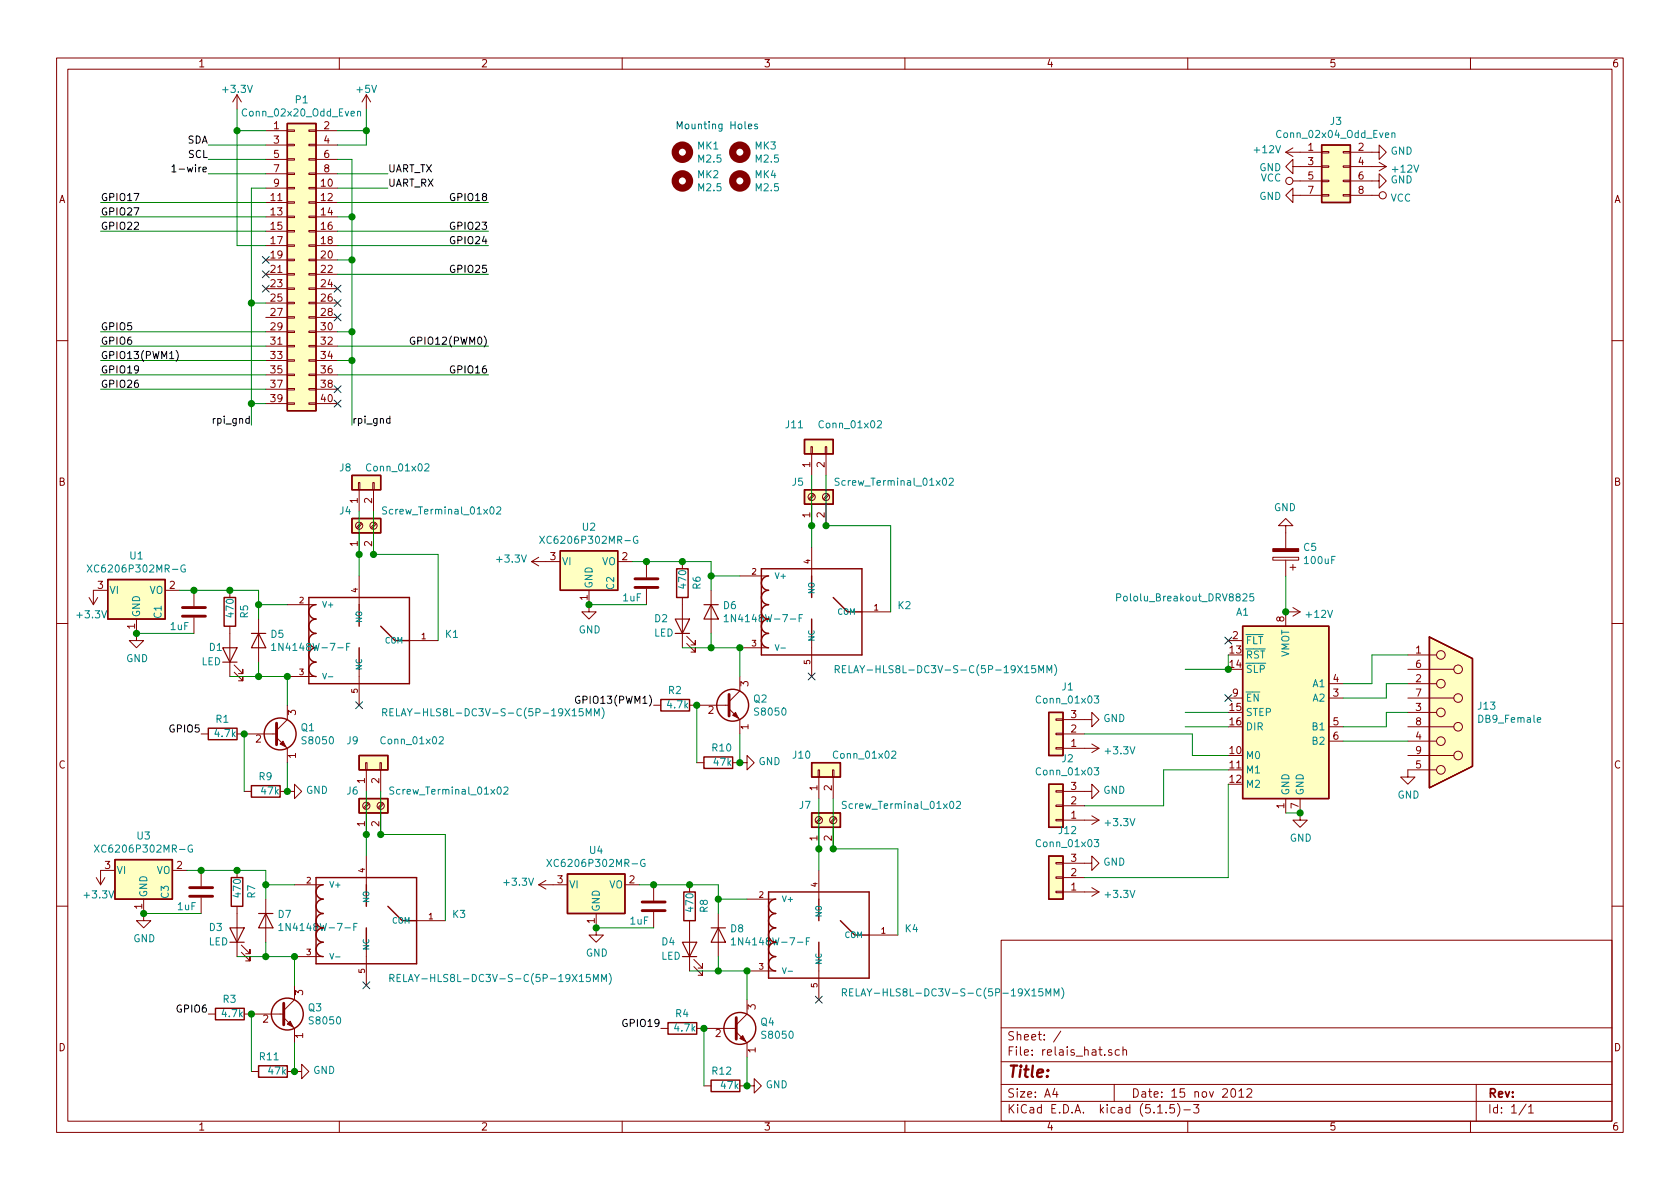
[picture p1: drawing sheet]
<svg xmlns="http://www.w3.org/2000/svg" width="297mm" height="210mm" viewBox="0 0 297 210" stroke-linecap="round" stroke-linejoin="round" font-family="sans-serif">
<g fill="none" stroke="#840000" stroke-width=".18">
<path d="M10 10.3h277v189.9h-277zM12 12.2h273v186.1h-273zM41.9 16.8v2.5M41.9 16.8l-.8 1.2M41.9 16.8l.8 1.2M60 10.3v1.9M64.8 16.8v2.5M64.8 16.8l-.8 1.2M64.8 16.8l.7 1.2M110 10.3v1.9M160 10.3v1.9M210 10.3v1.9"/>
<path d="M260 10.3v1.9M47 23.1h3.8M47 33.3h3.8M47 35.8h3.8M47 38.3h3.8M47 25.6h3.8M47 28.2h3.8M47 30.7h3.8M50.8 38.2h1.3v.3h-1.3zM50.8 35.7h1.3v.2h-1.3zM50.8 33.1h1.3v.3h-1.3zM50.8 30.6h1.3v.3h-1.3z"/>
<path d="M50.8 28.1h1.3v.2h-1.3zM50.8 25.5h1.3v.3h-1.3zM50.8 23h1.3v.2h-1.3zM54.6 38.2h1.3v.3h-1.3zM54.6 35.7h1.3v.2h-1.3zM54.6 33.1h1.3v.3h-1.3zM54.6 30.6h1.3v.3h-1.3zM54.6 28.1h1.3v.2h-1.3zM54.6 25.5h1.3v.3h-1.3zM54.6 23h1.3v.2h-1.3zM55.9 23.1h3.8M55.9 33.3h3.8"/>
<path d="M55.9 35.8h3.8M55.9 38.3h3.8M55.9 25.6h3.8M55.9 28.2h3.8M55.9 30.7h3.8M227.3 26.9h6.4M227.3 26.9l1.3 .8M228.6 34.5v-1.2l-1.3 1.2 1.3 1.3v-1.3h5.1M228.6 29.5v-1.3l-1.3 1.3 1.3 1.2v-1.2h5.1M228.6 32h5.1M228.6 26.2l-1.3 .7M233.7 34.4h1.2v.3h-1.2z"/>
<path d="M233.7 31.9h1.2v.2h-1.2zM233.7 26.8h1.2v.2h-1.2zM233.7 29.3h1.2v.3h-1.2zM237.5 34.4h1.3v.3h-1.3zM237.5 31.9h1.3v.2h-1.3zM237.5 26.8h1.3v.2h-1.3zM237.5 29.3h1.3v.3h-1.3zM238.8 32h5v-1.3l1.3 1.3-1.3 1.3v-1.3M238.8 26.9h5v-1.3l1.3 1.3-1.3 1.3v-1.3M238.8 34.5h5M238.8 29.5h6.3M243.8 28.7l1.3 .8"/>
<path d="M245.1 29.5l-1.3 .7M47 40.9h3.8M47 43.4h3.8M47 46h3.8M47 48.5h3.8M47 51h3.8M47 53.6h3.8M47 56.1h3.8M47 58.7h3.8M50.8 50.9h1.3v.3h-1.3zM50.8 53.5h1.3v.2h-1.3zM50.8 56h1.3v.3h-1.3z"/>
<path d="M50.8 58.5h1.3v.3h-1.3zM50.8 48.4h1.3v.2h-1.3zM50.8 43.3h1.3v.3h-1.3zM50.8 40.8h1.3v.2h-1.3zM50.8 45.8h1.3v.3h-1.3zM54.6 50.9h1.3v.3h-1.3zM54.6 53.5h1.3v.2h-1.3zM54.6 56h1.3v.3h-1.3zM54.6 58.5h1.3v.3h-1.3zM54.6 48.4h1.3v.2h-1.3zM54.6 43.3h1.3v.3h-1.3zM54.6 40.8h1.3v.2h-1.3z"/>
<path d="M54.6 45.8h1.3v.3h-1.3zM55.9 40.9h3.8M55.9 43.4h3.8M55.9 46h3.8M55.9 48.5h3.8M55.9 51h3.8M55.9 53.6h3.8M55.9 56.1h3.8M55.9 58.7h3.8M10 60.2h2M47 61.2h3.8M47 63.7h3.8"/>
<path d="M47 66.3h3.8M47 68.8h3.8M47 71.4h3.8M50.8 61.1h1.3v.2h-1.3zM50.8 63.6h1.3v.3h-1.3zM50.8 66.2h1.3v.2h-1.3zM50.8 68.7h1.3v.3h-1.3zM50.8 71.2h1.3v.3h-1.3zM54.6 61.1h1.3v.2h-1.3zM54.6 63.6h1.3v.3h-1.3zM54.6 66.2h1.3v.2h-1.3zM54.6 68.7h1.3v.3h-1.3z"/>
<path d="M54.6 71.2h1.3v.3h-1.3zM55.9 61.2h3.8M55.9 63.7h3.8M55.9 66.3h3.8M55.9 68.8h3.8M55.9 71.4h3.8M143.4 79h.2v1.3h-.2zM145.9 79h.3v1.3h-.3zM285 60.2h2M63.4 85.3h.2v1.3h-.2zM63.5 86.6v3.8M63.5 94.2v3.8"/>
<path d="M63.8 92.5l-.8 .8M64 92.6l-.8 .9M65.9 85.3h.3v1.3h-.3zM66 86.6v3.8M66 94.2v3.8M66.4 92.5l-.9 .8M66.5 92.6l-.8 .9M94 99.3h5.1M94 99.3l1.2 .8M95.2 98.5l-1.2 .8M109.2 99.3h2.6M114.3 99.3v2.8"/>
<path d="M120.6 99.3v1.3M143.5 80.3v3.8M143.5 89.1v3.9M143.5 96.8v5M143.8 87.4l-.8 .8M144 87.5l-.8 .9M146 80.3v3.8M146 89.1v3.9M146.4 87.4l-.9 .8M146.6 87.5l-.9 .9M225 98.5h4.6v.6h-4.6zM227.3 93h1.3l-1.3-1.3-1.2 1.3h1.2v4"/>
<path d="M227.3 99.1v2.7M228.6 99.8v1M10 110.3h2M15.7 105.7l.8 1.2M17.3 105.7l-.8 1.2M19 104.4h-2.5v2.5M24.1 109.5v3.8h1.3l-1.3 1.2-1.2-1.2h1.2M29.2 104.4h2.5M34.3 104.4v2.8M34.3 109.2v2.8M40.6 104.4v1.3M40.6 110.7v8.9"/>
<path d="M41.4 118.9l1.5 1.5v-.8v.8h-.7M41.4 117.6l1.5 1.5v-.7v.7h-.7M45.7 109.5v7.6M50.8 106.9h5.1M50.8 119.6h5.1M63.5 101.8v5.1M63.5 118.4v6.3M72.4 113.3h5.1M104.1 104.4v3.8h1.3l-1.3 1.3-1.2-1.3h1.2M114.3 104.1v2.8M120.6 105.7v8.8M121.4 113.8l1.5 1.5v-.8v.8h-.7"/>
<path d="M121.4 112.5l1.5 1.5v-.7v.7h-.7M125.7 104.4v7.6M130.8 119.6v2.6l-1.9 1.9M130.8 101.8h5.1M130.8 114.5h5.1M143.5 113.3v6.3M152.4 108.2h5.1M217.2 113.3h2.5M228.1 100.3h1M228.6 107.4l1.3 .8M229.9 108.2h-2.6v2.5M229.9 108.2l-1.3 .8"/>
<path d="M248.9 118.4h8.1M248.9 115.8h5.1M285 110.3h2M35.6 129.8h1.2M41.9 129.8h7M43.2 139.9h1.2M48.9 130.4l1.9 1.9v2.6M49.5 139.9h2.6v-1.2l1.2 1.2-1.2 1.3v-1.3M50.8 124.7v2.5l-1.9 2M64.6 134.9h.3v1.2h-.3zM64.8 136.1v3.8M67.2 134.9h.2v1.2h-.2z"/>
<path d="M67.3 136.1v3.8M115.6 124.7h1.2M121.9 124.7h7M123.2 134.9h1.3M128.9 125.3l1.9 1.9v2.6M129.5 134.9h2.6v-1.3l1.2 1.3-1.2 1.2v-1.2M144.7 136.1h.2v1.3h-.2zM144.8 137.4v3.8M147.2 136.1h.2v1.3h-.2zM147.3 137.4v3.8M186.7 139.8h1.3v.3h-1.3zM186.7 127.1h1.3v.3h-1.3z"/>
<path d="M186.7 132.2h1.3v.3h-1.3zM186.7 129.7h1.3v.2h-1.3zM188 127.2h5v-1.2l1.3 1.2-1.3 1.3v-1.3M188 139.9h5v-1.2l1.3 1.2-1.3 1.3v-1.3M188 129.8h3.8M188 132.3h6.3M193 131.6l1.3 .7M194.3 132.3l-1.3 .8M217.2 123.4h2.5M234.9 123.4h2.6M234.9 120.9h2.6M234.9 128.5h2.6"/>
<path d="M234.9 131.1h2.6M248.9 123.4h8.1M248.9 120.9h5.1M248.9 128.5h8.1M248.9 131.1h5.1M248.9 133.6h8.1M248.9 126h5.1M254 136.1h-5.1v1.3h1.3l-1.3 1.3-1.3-1.3h1.3M17 155.2l.8 1.3M18.5 155.2l-.7 1.3M20.3 153.9h-2.5v2.6M25.4 159v3.8h1.3l-1.3 1.3-1.3-1.3h1.3"/>
<path d="M30.5 153.9h2.5M35.6 153.9v2.8M35.6 158.7v2.8M41.9 153.9v1.3M47 159v7.6M52.1 156.5h5M64.8 143.8v3.8M64.8 151.4v5.1M65.1 142l-.8 .8M65.3 142.2l-.9 .8M67.3 143.8v3.8M67.6 142l-.8 .8"/>
<path d="M67.8 142.2l-.8 .8M95.2 156.5h5.1M95.2 156.5l1.3 .7M96.5 155.7l-1.3 .8M110.5 156.5h2.5M115.6 156.5v2.8M121.9 156.5v1.2M132.1 159h5.1M144.8 146.3v3.8M144.8 153.9v5.1M145.1 144.5l-.8 .9M145.3 144.7l-.9 .9"/>
<path d="M147.3 146.3v3.8M147.7 144.5l-.9 .9M147.8 144.7l-.8 .9M186.7 144.9h1.3v.3h-1.3zM186.7 142.4h1.3v.2h-1.3zM186.7 152.5h1.3v.3h-1.3zM186.7 157.6h1.3v.3h-1.3zM186.7 155.1h1.3v.2h-1.3zM188 152.6h5v-1.2l1.3 1.2-1.3 1.3v-1.3M188 145h6.3M188 142.5h3.8M188 157.7h6.3"/>
<path d="M188 155.2h3.8M193 157l1.3 .7M193 144.3l1.3 .7M194.3 157.7l-1.3 .8M194.3 145l-1.3 .8M227.3 141.2v2.6M229.9 141.2v3.8h1.2l-1.2 1.3-1.3-1.3h1.3M10 160.2h2M36.8 179.3h1.3M41.9 160.3v8.9M42.7 168.4l1.5 1.5v-.7v.7h-.8M42.7 167.1l1.5 1.6v-.8v.8h-.8"/>
<path d="M43.2 179.3h7M50.2 180l1.9 1.9v2.5M52.1 174.2v2.6l-1.9 1.9M52.1 169.2h5M64.8 167.9v6.3M73.7 162.8h5M105.4 161.5v3.8h1.3l-1.3 1.3-1.3-1.3h1.3M115.6 161.3v2.8M121.9 162.8v8.9M122.7 170.9l1.5 1.6v-.8v.8h-.8M122.7 169.7l1.5 1.5v-.8v.8h-.8M127 161.5v7.7"/>
<path d="M132.1 176.8v2.5l-1.9 1.9M132.1 171.7h5.1M144.8 170.4v6.4M153.7 165.3h5M177 166.3h108v32h-108zM285 160.2h2M44.4 189.5h1.3M50.8 189.5h2.5v-1.3l1.3 1.3-1.3 1.2v-1.2M60 198.3v1.9M110 198.3v1.9M116.8 181.9h1.3M123.2 181.9h7"/>
<path d="M124.5 192h1.2M130.2 182.5l1.9 1.9v2.5M130.8 192h2.5v-1.3l1.3 1.3-1.3 1.3v-1.3M160 198.3v1.9M177 194.8h108M177 191.8h108M177 187.8h108M177 181.8h108M186.5 192.5l-.4 1h1M186.8 193v1M187.6 182.3l-1.3 2M196.5 185.7l-.3-.1-.2 .2 .1 .2 .4 .2v.3h-.5"/>
<path d="M197 191.8v3M197.9 185.7l-.4-.1-.3 .3 .1 .6 .2 .1 .4-.1M198.6 185.7l.2-.1 .3 .1 .1 .9M198.6 185.1v1.5M204.7 196.8h.8M206.2 196.7v.1M207.6 195.3h-.7l-.1 .7 .2-.1 .5 .1 .2 .2-.1 .5-.2 .1-.6-.1M208.2 195.1a1.71 1.71 0 0 1 0 2.3M209.3 196.3h1.2M210 198.3v1.9M211 195.3h1l-.5 .6 .4 .1v.7l-.2 .1-.7-.1M217.8 192.7l.3-.2a.94 .94 0 0 1 0 1.5l-.4-.3-.1-.6z"/>
<path d="M219 193l.5-.5v1.5M219 194h.9M220.5 192.7l.2-.2h.4l.2 .5-.9 1h.9M260 198.3v1.9M261 191.8v6.5M269.8 195.2l-1.2 2M270.3 195.8l.4-.5v1.5M270.3 196.8h.8"/>
<circle cx="228" cy="32" r=".63"/>
<circle cx="244.5" cy="34.5" r=".63"/>
<circle cx="63.5" cy="93" r=".63"/>
<circle cx="66" cy="93" r=".63"/>
<circle cx="143.5" cy="87.9" r=".63"/>
<circle cx="146" cy="87.9" r=".63"/>
<circle cx="254.8" cy="115.8" r=".76"/>
<circle cx="257.8" cy="118.4" r=".76"/>
<circle cx="254.8" cy="131.1" r=".76"/>
<circle cx="254.8" cy="136.1" r=".76"/>
<circle cx="254.8" cy="126" r=".76"/>
<circle cx="254.8" cy="120.9" r=".76"/>
<circle cx="257.8" cy="128.5" r=".76"/>
<circle cx="257.8" cy="123.4" r=".76"/>
<circle cx="257.8" cy="133.6" r=".76"/>
<circle cx="64.8" cy="142.5" r=".63"/>
<circle cx="67.3" cy="142.5" r=".63"/>
<circle cx="144.8" cy="145" r=".63"/>
<circle cx="147.3" cy="145" r=".63"/>
</g>
<g fill="none" stroke="#840000" stroke-width=".25">
<path d="M50.8 21.8h5.1v50.8h-5.1zM233.7 25.6h5.1v10.2h-5.1zM142.2 77.7h5.1v2.6h-5.1zM62.2 84.1h5.1v2.5h-5.1zM62.2 91.7h5.1v2.5h-5.1zM99.1 97.4h10.1v7h-10.1zM142.2 86.6h5.1v2.5h-5.1zM19 102.5h10.2v7h-10.2zM39.6 105.7h2.1v5h-2.1zM54.6 105.7h17.8v15.2h-17.8zM55.9 106.9a1.27 1.27 0 0 0-1.3 1.3 1.27 1.27 0 0 0 1.3 1.3 1.27 1.27 0 0 0-1.3 1.2 1.27 1.27 0 0 0 1.3 1.3 1.27 1.27 0 0 0-1.3 1.3 1.27 1.27 0 0 0 1.3 1.2 1.27 1.27 0 0 0-1.3 1.3 1.27 1.27 0 0 0 1.3 1.3 1.27 1.27 0 0 0-1.3 1.3 1.27 1.27 0 0 0 1.3 1.2M63.5 106.9v3.8"/>
<path d="M63.5 114.5v3.9M67.3 110.7l2.5 2.6h2.6M119.6 100.6h2.1v5.1h-2.1zM134.6 100.6h17.8v15.2h-17.8zM135.9 101.8a1.27 1.27 0 0 0-1.3 1.3 1.27 1.27 0 0 0 1.3 1.3 1.27 1.27 0 0 0-1.3 1.3 1.27 1.27 0 0 0 1.3 1.2 1.27 1.27 0 0 0-1.3 1.3 1.27 1.27 0 0 0 1.3 1.3 1.27 1.27 0 0 0-1.3 1.2 1.27 1.27 0 0 0 1.3 1.3 1.27 1.27 0 0 0-1.3 1.3 1.27 1.27 0 0 0 1.3 1.2M143.5 101.8v3.9M143.5 109.5v3.8M147.3 105.7l2.6 2.5h2.5M219.7 110.7h15.2v30.5h-15.2zM252.7 112.6l7.6 3.9v19l-7.6 3.8zM36.8 128.8h5.1v2h-5.1zM44.4 138.9h5.1v2.1h-5.1z"/>
<path d="M63.5 133.6h5.1v2.5h-5.1zM116.8 123.7h5.1v2h-5.1zM124.5 133.9h5v2h-5zM143.5 134.9h5.1v2.5h-5.1zM185.4 138.7h2.6v7.6h-2.6zM185.4 126h2.6v7.6h-2.6zM20.3 152h10.2v7h-10.2zM40.9 155.2h2v5.1h-2zM55.9 155.2h17.8v15.2h-17.8zM57.1 156.5a1.27 1.27 0 0 0-1.2 1.2 1.27 1.27 0 0 0 1.2 1.3 1.27 1.27 0 0 0-1.2 1.3 1.27 1.27 0 0 0 1.2 1.2 1.27 1.27 0 0 0-1.2 1.3 1.27 1.27 0 0 0 1.2 1.3 1.27 1.27 0 0 0-1.2 1.2 1.27 1.27 0 0 0 1.2 1.3 1.27 1.27 0 0 0-1.2 1.3 1.27 1.27 0 0 0 1.2 1.3M63.5 141.2h5.1v2.6h-5.1zM64.8 156.5v3.8"/>
<path d="M100.3 154.6h10.2v6.9h-10.2zM120.9 157.7h2v5.1h-2zM135.9 157.7h17.8v15.3h-17.8zM137.2 159a1.27 1.27 0 0 0-1.3 1.3 1.27 1.27 0 0 0 1.3 1.2 1.27 1.27 0 0 0-1.3 1.3 1.27 1.27 0 0 0 1.3 1.3 1.27 1.27 0 0 0-1.3 1.2 1.27 1.27 0 0 0 1.3 1.3 1.27 1.27 0 0 0-1.3 1.3 1.27 1.27 0 0 0 1.3 1.3 1.27 1.27 0 0 0-1.3 1.2 1.27 1.27 0 0 0 1.3 1.3M143.5 143.8h5.1v2.5h-5.1zM144.8 159v3.8M185.4 151.4h2.6v7.6h-2.6zM38.1 178.3h5.1v2h-5.1zM64.8 164.1v3.8M68.6 160.3l2.5 2.5h2.6M144.8 166.6v3.8M148.6 162.8l2.5 2.5h2.6"/>
<path d="M45.7 188.5h5.1v2h-5.1zM118.1 180.8h5.1v2.1h-5.1zM125.7 191h5.1v2h-5.1z"/>
<circle cx="49.5" cy="129.8" r="2.82"/>
<circle cx="129.5" cy="124.7" r="2.82"/>
<circle cx="50.8" cy="179.3" r="2.82"/>
<circle cx="130.8" cy="181.9" r="2.82"/>
</g>
<g fill="none" stroke="#840000" stroke-width=".2">
<path d="M39.4 114.5h2.5l-1.3 2.6zM39.4 117.1h2.5M44.4 112h2.6M45.7 112l1.3 2.5h-2.6zM119.4 109.5h2.5l-1.3 2.5zM119.4 112h2.5M124.5 106.9h2.5M125.7 106.9l1.3 2.6h-2.5zM40.6 164.1h2.6l-1.3 2.5zM40.6 166.6h2.6M45.7 161.5h2.6M47 161.5l1.3 2.6h-2.6z"/>
<path d="M120.6 166.6h2.6l-1.3 2.6zM120.6 169.2h2.6M125.7 164.1h2.6M127 164.1l1.3 2.5h-2.6z"/>
</g>
<path d="M32.3 109h4M32.3 107.4h4M112.3 103.9h4M112.3 102.4h4M48.9 127.9v3.8M128.9 122.8v3.8M33.5 158.5h4.1M33.5 157h4.1M113.5 159.5h4.1M50.2 177.4v3.8M113.5 161h4.1M130.2 180v3.8" fill="none" stroke="#840000" stroke-width=".51"/>
<g fill="#840000" stroke="#840000" stroke-width=".18">
<path d="M129.5 126.5l.5-.5 .6 1z"/>
<path d="M130.8 183.6l.5-.5 .5 1z"/>
<path d="M49.5 131.6l.5-.5 .5 1z"/>
<path d="M51.3 180.6l.5 1-1-.5z"/>
<path d="M225 97h4.6v.5h-4.6z"/>
</g>
<g fill="#ffffc2" stroke="#ffffc2" stroke-width=".18">
<path d="M142.2 86.6h5.1v2.5h-5.1z"/>
<path d="M99.1 97.4h10.1v7h-10.1z"/>
<path d="M219.7 110.7h15.2v30.5h-15.2z"/>
<path d="M143.5 143.8h5.1v2.5h-5.1z"/>
<path d="M142.2 77.7h5.1v2.6h-5.1z"/>
<path d="M143.5 134.9h5.1v2.5h-5.1z"/>
<path d="M62.2 84.1h5.1v2.5h-5.1z"/>
<path d="M63.5 133.6h5.1v2.5h-5.1z"/>
<path d="M233.7 25.6h5.1v10.2h-5.1z"/>
<path d="M20.3 152h10.2v7h-10.2z"/>
<path d="M19 102.5h10.2v7h-10.2z"/>
<path d="M62.2 91.7h5.1v2.5h-5.1z"/>
<path d="M63.5 141.2h5.1v2.6h-5.1z"/>
<path d="M100.3 154.6h10.2v6.9h-10.2z"/>
<path d="M185.4 138.7h2.6v7.6h-2.6z"/>
<path d="M185.4 151.4h2.6v7.6h-2.6z"/>
<path d="M50.8 21.8h5.1v50.8h-5.1z"/>
<path d="M185.4 126h2.6v7.6h-2.6z"/>
<path d="M252.7 112.6l7.6 3.9v19l-7.6 3.8z"/>
</g>
<g fill="none" stroke="#008484" stroke-width=".18">
<path d="M63.2 19.8l.2-.1h.3l.1 .8M63.2 19.7v.8M246.1 23.6l.2-.1h.3v.8M246.1 23.5v.8M155.1 74.5l.5-.1 .3 .3-.1 .2-.7 .8h.8M15.4 99.9l.9 1.3M16.3 99.9l-.9 1.3M32.7 100a.59 .59 0 0 0-.7 .5 .59 .59 0 0 0 .7 .6l.1-.5h-.3M68.4 89.7l-.5-.1-.2 .2v.4l.6 .2 .1 .3-.3 .2h-.5M75.1 82.1l.5-.1 .2 .4v.2l-.7 .7h.7M87.8 89.8l.5-.2 .2 .4v.2l-.7 .7h.7M95.4 94.8l.9 1.3"/>
<path d="M96.3 94.8l-.9 1.3M112.7 94.9a.59 .59 0 0 0-.7 .6 .59 .59 0 0 0 .7 .5l.1-.5h-.3M148.4 84.6h-.5l-.2 .1 .1 .4 .5 .2 .1 .3-.3 .2h-.4M167.8 84.7l.5-.1 .3 .3-.1 .2-.7 .7h.8M48 114.1l.4-.3v1.2M48 115h.8M57 119.1l.4 1 .3-1M58.1 119.7h.8M61.3 114.4h.4M61.9 113.8h-.6v1.2M128 109l.4-.3v1.3M128 110h.8"/>
<path d="M137.1 114l.3 1 .3-1M138.1 114.6h.8M141.3 109.3h.4M141.9 108.7h-.6v1.3M147.7 118.4l.6-.1 .1-.2-.1-.3-.1-.1h-.5v1.3M148 118.4l.4 .6M148.9 118.3h.5M149.6 117.7h-.7v1.3h.7M150.1 117.7v1.3h.6M183.7 119v-1.3l.4 .9 .4-.9v1.3M185.1 119v-1.3l.4 .9 .5-.9v1.3M186.4 117.5a1.4 1.4 0 0 1 0 2"/>
<path d="M197.4 105.7l.7-.1v-.5l-.7-.1v1.3M219.8 105.1l.4-.1 .3 .4-.1 .2-.7 .7h.8M221.6 105h-.6v.6l.2-.1 .4 .1v.5l-.1 .2-.5-.2M67.7 126l.6-.1 .1-.2-.1-.3-.2-.1h-.4v1.3M68 126l.4 .6M68.9 125.9h.5M69.5 125.3h-.6v1.3h.6M69.6 139.2h-.5l-.1 .1v.4l.6 .2v.3l-.2 .2h-.5M70.1 125.3v1.3h.6M77.7 130.4l.5-.1 .2 .3-.1 .2-.7 .7h.8M89.1 139.3l.5-.1 .2 .3v.2l-.8 .7h.8M103.7 126.6v-1.3l.4 .9 .4-.9v1.3"/>
<path d="M105.1 126.6v-1.3l.4 .9 .4-.9v1.3M106.4 125.1a1.4 1.4 0 0 1 0 2M157.7 132.9l.5-.1 .2 .4-.1 .2-.7 .7h.8M193.5 135.8h.8l-.4 .4 .3 .2v.6h-.5l-.2-.1M193.5 123.1h.8l-.4 .4 .3 .2v.6h-.5l-.2-.1M16.7 149.4l.8 1.3M17.5 149.4l-.8 1.3M34 149.5a.59 .59 0 0 0-.8 .6 .59 .59 0 0 0 .8 .5v-.4h-.2M96.7 152l.8 1.2M97.5 152l-.8 1.2M114 152a.59 .59 0 0 0-.7 .6 .59 .59 0 0 0 .7 .6v-.5h-.2M149.6 141.8l-.5-.1-.1 .1v.5l.6 .2v.2l-.2 .3-.5-.1"/>
<path d="M169.1 141.8l.5-.1 .2 .4v.2l-.8 .7h.8M193.5 148.5h.8l-.4 .4 .3 .2v.6h-.5l-.2-.1M49.3 163.6l.4-.3v1.3M49.3 164.6h.7M58.3 168.6l.4 1 .3-1M59.3 169.2h.8M62.6 163.9h.4M63.1 163.3h-.5v1.3M68.9 173l.6-.1 .2-.2-.1-.3-.2-.1h-.5v1.3M69.2 173l.5 .6M70.2 172.9h.4M70.8 172.3h-.6v1.3h.6"/>
<path d="M71.4 172.3v1.3h.6M104.9 173.6v-1.3l.5 .9 .4-.9v1.3M106.4 173.6v-1.3l.4 .9 .4-.9v1.3M107.7 172.1a1.4 1.4 0 0 1 0 2M129.3 166.2l.4-.4v1.3M129.3 167.1h.7M138.3 171.1l.4 1.1 .3-1.1M139.3 171.7h.8M142.6 166.4h.4M143.2 165.8h-.6v1.3M148.9 175.5h.7l.1-.2-.1-.3-.2-.2h-.5v1.3M149.3 175.5l.4 .6"/>
<path d="M150.2 175.5h.4M150.8 174.8h-.6v1.3h.6M151.4 174.8v1.3h.6M184.9 176.1v-1.3l.5 1 .4-1v1.3M186.4 176.1v-1.3l.4 1 .4-1v1.3M187.7 174.7a1.4 1.4 0 0 1 0 1.9"/>
</g>
<g fill="none" stroke="#840000" stroke-width="1.3">
<circle cx="120.6" cy="26.9" r="1.27"/>
<circle cx="120.6" cy="32" r="1.27"/>
<circle cx="130.8" cy="26.9" r="1.27"/>
<circle cx="130.8" cy="32" r="1.27"/>
</g>
<g fill="none" stroke="#008400" stroke-width=".18">
<path d="M41.9 19.3v24.1h5.1M64.8 19.3v6.3h-5.1M17.8 38.3h29.2M17.8 35.8h29.2M36.8 28.2h10.2M36.8 25.6h10.2M36.8 30.7h10.2M41.9 23.1h5.1M47 33.3h-2.6v41.9M59.7 28.2h2.5v47M59.7 38.3h2.5M59.7 35.8h26.7"/>
<path d="M59.7 33.3h8.9M59.7 30.7h8.9M59.7 23.1h5.1M17.8 58.7h29.2M17.8 40.9h29.2M44.4 53.6h2.6M59.7 58.7h2.5M59.7 40.9h26.7M59.7 43.4h26.7M59.7 48.5h26.7M59.7 46h2.5M17.8 66.3h29.2"/>
<path d="M17.8 63.7h29.2M17.8 61.2h29.2M17.8 68.8h29.2M44.4 71.4h2.6M59.7 66.3h26.7M59.7 63.7h2.5M59.7 61.2h26.7M63.5 90.4v11.4M66 90.4v7.6h11.5v15.3M111.8 99.3h13.9v5.1M143.5 84.1v12.7M146 84.1v8.9h11.5v15.2"/>
<path d="M24.1 112h10.2M31.7 104.4h14v5.1M40.6 119.6h10.2v5.1M45.7 117.1v2.5M45.7 106.9h5.1M104.1 106.9h10.2M120.6 114.5h10.2v5.1M125.7 112v2.5M125.7 101.8h5.1M217.2 115.8v2.6h-7.7M227.3 101.8v6.4M248.9 115.8h-6.3v5.1h-5.1"/>
<path d="M43.2 129.8v10.1M50.8 134.9v5M64.8 139.9v11.5M67.3 139.9v7.7h11.4v15.2M123.2 124.7v10.2M130.8 129.8v5.1M191.8 129.8h19v3.8h6.4M209.5 128.5h7.7M209.5 126h7.7M217.2 138.7v16.5h-25.4M217.2 136.1h-11.5v6.4h-13.9M237.5 131.1h11.4"/>
<path d="M248.9 126h-3.8v2.5h-7.6M248.9 120.9h-3.8v2.5h-7.6M33 153.9h14v5.1M47 156.5h5.1M113 156.5h14v5M127 159h5.1M144.8 141.2v12.7M147.3 141.2v8.9h11.4v15.2M227.3 143.8h2.6M25.4 161.5h10.2M41.9 169.2h10.2v5M44.4 179.3v10.2"/>
<path d="M47 166.6v2.6M105.4 164.1h10.2M121.9 171.7h10.2v5.1M127 169.2v2.5M52.1 184.4v5.1M124.5 181.9v10.1M132.1 186.9v5.1"/>
</g>
<path d="M30.4 29.5l.4-.4v1.3M30.4 30.4h.7M73.3 59.7a.59 .59 0 0 0-.8 .6 .59 .59 0 0 0 .8 .5v-.5h-.2M31.1 62a1.4 1.4 0 0 1 0 1.9M68.9 74.1l-.3-.1-.2 .2 .1 .6h.4M68.9 73.6v1.2M102.5 123.2a.59 .59 0 0 0-.8 .6 .59 .59 0 0 0 .8 .5v-.5h-.2" fill="none" stroke="#000" stroke-width=".18"/>
<path d="M132.3 22.3l.6-.1v-.2l-.4-.1-.2 .2 .1 .6h.5M133.9 22l-.3-.1-.2 .2 .1 .2 .4 .1v.3h-.5" fill="none" stroke="#0000c2" stroke-width=".18"/>
<g fill="#008400" stroke="#008400" stroke-width=".25">
<circle cx="47" cy="169.2" r=".51"/>
<circle cx="62.2" cy="63.7" r=".51"/>
<circle cx="62.2" cy="58.7" r=".51"/>
<circle cx="62.2" cy="46" r=".51"/>
<circle cx="227.3" cy="108.2" r=".51"/>
<circle cx="64.8" cy="23.1" r=".51"/>
<circle cx="44.5" cy="71.4" r=".51"/>
<circle cx="41.9" cy="23.1" r=".51"/>
<circle cx="229.9" cy="143.8" r=".51"/>
<circle cx="44.5" cy="53.6" r=".51"/>
<circle cx="217.2" cy="118.4" r=".51"/>
<circle cx="43.2" cy="129.8" r=".51"/>
<circle cx="41.9" cy="153.9" r=".51"/>
<circle cx="35.6" cy="153.9" r=".51"/>
<circle cx="52.1" cy="169.2" r=".51"/>
<circle cx="24.1" cy="112" r=".51"/>
<circle cx="25.4" cy="161.5" r=".51"/>
<circle cx="34.3" cy="104.4" r=".51"/>
<circle cx="40.6" cy="104.4" r=".51"/>
<circle cx="45.7" cy="106.9" r=".51"/>
<circle cx="130.8" cy="114.5" r=".51"/>
<circle cx="50.8" cy="139.9" r=".51"/>
<circle cx="47" cy="156.5" r=".51"/>
<circle cx="45.7" cy="119.6" r=".51"/>
<circle cx="125.7" cy="114.5" r=".51"/>
<circle cx="50.8" cy="119.6" r=".51"/>
<circle cx="123.2" cy="124.7" r=".51"/>
<circle cx="130.8" cy="134.9" r=".51"/>
<circle cx="125.7" cy="101.8" r=".51"/>
<circle cx="120.7" cy="99.3" r=".51"/>
<circle cx="114.3" cy="99.3" r=".51"/>
<circle cx="104.1" cy="106.9" r=".51"/>
<circle cx="115.6" cy="156.5" r=".51"/>
<circle cx="143.5" cy="93" r=".51"/>
<circle cx="147.3" cy="150.1" r=".51"/>
<circle cx="144.8" cy="150.1" r=".51"/>
<circle cx="66" cy="98" r=".51"/>
<circle cx="63.5" cy="98" r=".51"/>
<circle cx="67.3" cy="147.6" r=".51"/>
<circle cx="62.2" cy="38.3" r=".51"/>
<circle cx="64.8" cy="147.6" r=".51"/>
<circle cx="105.4" cy="164.1" r=".51"/>
<circle cx="146.1" cy="93" r=".51"/>
<circle cx="121.9" cy="156.5" r=".51"/>
<circle cx="127" cy="159" r=".51"/>
<circle cx="132.1" cy="192" r=".51"/>
<circle cx="124.5" cy="181.9" r=".51"/>
<circle cx="127" cy="171.7" r=".51"/>
<circle cx="132.1" cy="171.7" r=".51"/>
<circle cx="44.5" cy="179.3" r=".51"/>
<circle cx="52.1" cy="189.5" r=".51"/>
</g>
<g fill="none" stroke="#000084" stroke-width=".18">
<path d="M46.4 50.4l1.2 1.3M46.4 47.9l1.2 1.2M46.4 45.4l1.2 1.2M47.6 50.4l-1.2 1.3M47.6 47.9l-1.2 1.2M47.6 45.4l-1.2 1.2M59.1 55.5l1.2 1.2M59.1 53l1.2 1.2M59.1 50.4l1.2 1.3M60.3 55.5l-1.2 1.2M60.3 53l-1.2 1.2M60.3 50.4l-1.2 1.3"/>
<path d="M59.1 70.8l1.2 1.2M59.1 68.2l1.2 1.2M60.3 70.8l-1.2 1.2M60.3 68.2l-1.2 1.2M142.9 119l1.2 1.2M144.1 119l-1.2 1.2M216.6 112.7l1.2 1.2M217.8 112.7l-1.2 1.2M62.9 124.1l1.2 1.2M64.1 124.1l-1.2 1.2M216.6 122.8l1.2 1.2M217.8 122.8l-1.2 1.2"/>
<path d="M64.2 173.6l1.2 1.2M65.4 173.6l-1.2 1.2M144.2 176.2l1.2 1.2M145.4 176.2l-1.2 1.2"/>
</g>
<text font-size="2.8" fill="#840000" x="178" y="190.5">Title:</text>
<g font-size="2.1" fill="#840000">
<text x="178" y="184">Sheet: /</text>
<text x="178" y="186.7">File: relais_hat.sch</text>
<text x="178" y="196.9">KiCad E.D.A. kicad (5.1.5)-3</text>
<text x="178" y="194.1">Size: A4</text>
<text x="200" y="194.1">Date: 15 nov 2012</text>
<text x="263" y="194.1">Rev:</text>
<text x="263" y="196.9">Id: 1/1</text>
</g>
<g font-size="1.8" fill="#840000">
<text x="35" y="11.9">1</text>
<text x="85" y="11.9">2</text>
<text x="135" y="11.9">3</text>
<text x="185" y="11.9">4</text>
<text x="235" y="11.9">5</text>
<text x="285" y="11.9">6</text>
<text x="48.4" y="22.9">1</text>
<text x="57.3" y="22.9">2</text>
<text x="48.4" y="25.4">3</text>
<text x="48.4" y="27.9">5</text>
<text x="57.3" y="25.4">4</text>
<text x="57.3" y="27.9">6</text>
<text x="231.3" y="26.7">1</text>
<text x="231.3" y="29.2">3</text>
<text x="240.2" y="26.7">2</text>
<text x="240.2" y="29.2">4</text>
<text x="10.4" y="35.9">A</text>
<text x="47.9" y="35.6">11</text>
<text x="48.4" y="30.5">7</text>
<text x="48.4" y="33">9</text>
<text x="56.8" y="33">10</text>
<text x="56.8" y="35.6">12</text>
<text x="57.3" y="30.5">8</text>
<text x="231.3" y="31.7">5</text>
<text x="231.3" y="34.3">7</text>
<text x="240.2" y="31.7">6</text>
<text x="240.2" y="34.3">8</text>
<text x="285.4" y="35.9">A</text>
<text x="47.9" y="38.1">13</text>
<text x="47.9" y="40.6">15</text>
<text x="56.8" y="38.1">14</text>
<text x="56.8" y="40.6">16</text>
<text x="47.9" y="43.2">17</text>
<text x="47.9" y="45.7">19</text>
<text x="56.8" y="43.2">18</text>
<text x="56.8" y="45.7">20</text>
<text x="47.9" y="48.3">21</text>
<text x="47.9" y="50.8">23</text>
<text x="47.9" y="53.3">25</text>
<text x="56.8" y="48.3">22</text>
<text x="56.8" y="50.8">24</text>
<text x="56.8" y="53.3">26</text>
<text x="47.9" y="55.9">27</text>
<text x="47.9" y="58.4">29</text>
<text x="56.8" y="55.9">28</text>
<text x="56.8" y="58.4">30</text>
<text x="47.9" y="61">31</text>
<text x="47.9" y="63.5">33</text>
<text x="56.8" y="61">32</text>
<text x="56.8" y="63.5">34</text>
<text x="47.9" y="66">35</text>
<text x="47.9" y="68.6">37</text>
<text x="47.9" y="71.1">39</text>
<text x="56.8" y="66">36</text>
<text x="56.8" y="68.6">38</text>
<text x="56.8" y="71.1">40</text>
<text x="143.3" y="82.6" transform="rotate(-90 143.3 82.6)">1</text>
<text x="145.8" y="82.6" transform="rotate(-90 145.8 82.6)">2</text>
<text x="10.4" y="85.9">B</text>
<text x="63.2" y="89" transform="rotate(-90 63.2 89)">1</text>
<text x="65.8" y="89" transform="rotate(-90 65.8 89)">2</text>
<text x="285.4" y="85.9">B</text>
<text x="143.3" y="91.5" transform="rotate(-90 143.3 91.5)">1</text>
<text x="145.8" y="91.5" transform="rotate(-90 145.8 91.5)">2</text>
<text x="63.2" y="96.6" transform="rotate(-90 63.2 96.6)">1</text>
<text x="65.8" y="96.6" transform="rotate(-90 65.8 96.6)">2</text>
<text x="97.3" y="99.1">3</text>
<text x="110" y="99.1">2</text>
<text x="17.3" y="104.1">3</text>
<text x="30" y="104.1">2</text>
<text x="103.9" y="106.1" transform="rotate(-90 103.9 106.1)">1</text>
<text x="23.9" y="111.2" transform="rotate(-90 23.9 111.2)">1</text>
<text x="218" y="113">2</text>
<text x="227.1" y="110" transform="rotate(-90 227.1 110)">8</text>
<text x="217.5" y="115.6">13</text>
<text x="217.5" y="118.1">14</text>
<text x="250.3" y="115.6">1</text>
<text x="250.3" y="118.1">6</text>
<text x="132.3" y="121.4" transform="rotate(-90 132.3 121.4)">3</text>
<text x="217.5" y="125.7">15</text>
<text x="218" y="123.2">9</text>
<text x="235.7" y="123.2">3</text>
<text x="235.7" y="120.6">4</text>
<text x="250.3" y="120.6">2</text>
<text x="250.3" y="125.7">3</text>
<text x="250.3" y="123.2">7</text>
<text x="45.2" y="131.3">2</text>
<text x="52.3" y="126.5" transform="rotate(-90 52.3 126.5)">3</text>
<text x="125.2" y="126.2">2</text>
<text x="132.3" y="129" transform="rotate(-90 132.3 129)">1</text>
<text x="189.4" y="129.5">2</text>
<text x="189.4" y="127">3</text>
<text x="217.5" y="128.3">16</text>
<text x="235.7" y="128.3">5</text>
<text x="235.7" y="130.8">6</text>
<text x="250.3" y="130.8">4</text>
<text x="250.3" y="128.3">8</text>
<text x="10.4" y="135.9">C</text>
<text x="52.3" y="134.1" transform="rotate(-90 52.3 134.1)">1</text>
<text x="189.4" y="132.1">1</text>
<text x="217.5" y="133.3">10</text>
<text x="217.5" y="135.9">11</text>
<text x="250.3" y="135.9">5</text>
<text x="250.3" y="133.3">9</text>
<text x="285.4" y="135.9">C</text>
<text x="64.5" y="138.5" transform="rotate(-90 64.5 138.5)">1</text>
<text x="67.1" y="138.5" transform="rotate(-90 67.1 138.5)">2</text>
<text x="144.5" y="139.8" transform="rotate(-90 144.5 139.8)">1</text>
<text x="147.1" y="139.8" transform="rotate(-90 147.1 139.8)">2</text>
<text x="189.4" y="142.2">2</text>
<text x="189.4" y="139.7">3</text>
<text x="217.5" y="138.4">12</text>
<text x="227.1" y="143" transform="rotate(-90 227.1 143)">1</text>
<text x="229.6" y="143" transform="rotate(-90 229.6 143)">7</text>
<text x="64.5" y="146.1" transform="rotate(-90 64.5 146.1)">1</text>
<text x="67.1" y="146.1" transform="rotate(-90 67.1 146.1)">2</text>
<text x="144.5" y="148.7" transform="rotate(-90 144.5 148.7)">1</text>
<text x="147.1" y="148.7" transform="rotate(-90 147.1 148.7)">2</text>
<text x="189.4" y="144.8">1</text>
<text x="18.6" y="153.7">3</text>
<text x="31.3" y="153.7">2</text>
<text x="189.4" y="154.9">2</text>
<text x="189.4" y="152.4">3</text>
<text x="25.1" y="160.8" transform="rotate(-90 25.1 160.8)">1</text>
<text x="98.6" y="156.2">3</text>
<text x="111.3" y="156.2">2</text>
<text x="189.4" y="157.5">1</text>
<text x="105.2" y="163.3" transform="rotate(-90 105.2 163.3)">1</text>
<text x="53.6" y="176" transform="rotate(-90 53.6 176)">3</text>
<text x="133.6" y="178.5" transform="rotate(-90 133.6 178.5)">3</text>
<text x="10.4" y="185.9">D</text>
<text x="46.5" y="180.8">2</text>
<text x="53.6" y="183.6" transform="rotate(-90 53.6 183.6)">1</text>
<text x="126.5" y="183.4">2</text>
<text x="285.4" y="185.9">D</text>
<text x="133.6" y="186.2" transform="rotate(-90 133.6 186.2)">1</text>
<text x="35" y="199.9">1</text>
<text x="85" y="199.9">2</text>
<text x="135" y="199.9">3</text>
<text x="185" y="199.9">4</text>
<text x="235" y="199.9">5</text>
<text x="285" y="199.9">6</text>
</g>
<g font-size="1.8" fill="#008484">
<text x="39.6" y="16.4">+3.3V</text>
<text x="63.2" y="16.4">+5V</text>
<text x="43.3" y="20.6">Conn_02x20_Odd_Even</text>
<text x="52.3" y="18.3">P1</text>
<text x="235.3" y="22.1">J3</text>
<text x="123.4" y="26.4">MK1</text>
<text x="123.5" y="28.7">M2.5</text>
<text x="133.5" y="26.4">MK3</text>
<text x="133.7" y="28.7">M2.5</text>
<text x="221.9" y="27.1">+12V</text>
<text x="226.2" y="24.4">Conn_02x04_Odd_Even</text>
<text x="245.9" y="27.4">GND</text>
<text x="123.4" y="31.5">MK2</text>
<text x="123.5" y="33.8">M2.5</text>
<text x="133.5" y="31.5">MK4</text>
<text x="133.7" y="33.8">M2.5</text>
<text x="222.7" y="35.4">GND</text>
<text x="222.7" y="30.3">GND</text>
<text x="222.9" y="32.1">VCC</text>
<text x="245.8" y="35.7">VCC</text>
<text x="245.9" y="32.4">GND</text>
<text x="246.4" y="30.5">+12V</text>
<text x="139" y="75.7">J11</text>
<text x="145.1" y="75.7">Conn_01x02</text>
<text x="60.1" y="83.4">J8</text>
<text x="65.1" y="83.4">Conn_01x02</text>
<text x="140.1" y="85.9">J5</text>
<text x="148.4" y="85.9">Screw_Terminal_01x02</text>
<text x="60.1" y="91">J4</text>
<text x="68.4" y="91">Screw_Terminal_01x02</text>
<text x="103" y="93.8">U2</text>
<text x="225.2" y="90.4">GND</text>
<text x="16.5" y="101.2">XC6206P302MR-G</text>
<text x="23" y="98.9">U1</text>
<text x="88" y="99.5">+3.3V</text>
<text x="96.5" y="96.2">XC6206P302MR-G</text>
<text x="99.3" y="99.9">VI</text>
<text x="106.4" y="99.9">VO</text>
<text x="230.5" y="97.4">C5</text>
<text x="230.8" y="99.7">100uF</text>
<text x="19.3" y="105">VI</text>
<text x="26.4" y="105">VO</text>
<text x="104.8" y="104.1" transform="rotate(-90 104.8 104.1)">GND</text>
<text x="108.6" y="104.2" transform="rotate(-90 108.6 104.2)">C2</text>
<text x="110.2" y="106.3">1uF</text>
<text x="121.3" y="104" transform="rotate(-90 121.3 104)">470</text>
<text x="123.9" y="104.2" transform="rotate(-90 123.9 104.2)">R6</text>
<text x="127.9" y="107.7">D6</text>
<text x="158.8" y="107.7">K2</text>
<text x="198.2" y="106.3">Pololu_Breakout_DRV8825</text>
<text x="13.8" y="109.3">+3.3V</text>
<text x="24.8" y="109.2" transform="rotate(-90 24.8 109.2)">GND</text>
<text x="28.6" y="109.3" transform="rotate(-90 28.6 109.3)">C1</text>
<text x="30.2" y="111.4">1uF</text>
<text x="41.3" y="109" transform="rotate(-90 41.3 109)">470</text>
<text x="43.9" y="109.3" transform="rotate(-90 43.9 109.3)">R5</text>
<text x="47.9" y="112.8">D5</text>
<text x="78.8" y="112.8">K1</text>
<text x="102.3" y="112">GND</text>
<text x="115.6" y="112.6">LED</text>
<text x="115.8" y="110">D2</text>
<text x="129.4" y="110">1N4148W-7-F</text>
<text x="218.6" y="108.9">A1</text>
<text x="220.2" y="113.9">FLT</text>
<text x="231.1" y="109.3">+12V</text>
<text x="22.3" y="117.1">GND</text>
<text x="35.6" y="117.6">LED</text>
<text x="37" y="115.1">D1</text>
<text x="49.4" y="115.1">1N4148W-7-F</text>
<text x="150.7" y="119">RELAY-HLS8L-DC3V-S-C(5P-19X15MM)</text>
<text x="220.2" y="116.5">RST</text>
<text x="220.2" y="119">SLP</text>
<text x="228" y="116.4" transform="rotate(-90 228 116.4)">VMOT</text>
<text x="118.1" y="125.3">4.7k</text>
<text x="118.2" y="122.7">R2</text>
<text x="133.3" y="124.2">Q2</text>
<text x="183.5" y="124.4">Conn_01x03</text>
<text x="187.8" y="122.1">J1</text>
<text x="220.2" y="124.1">EN</text>
<text x="232.2" y="124.1">A2</text>
<text x="232.2" y="121.5">A1</text>
<text x="261.4" y="125.5">J13</text>
<text x="38.1" y="130.3">4.7k</text>
<text x="38.2" y="127.8">R1</text>
<text x="53.3" y="129.3">Q1</text>
<text x="53.6" y="131.6">S8050</text>
<text x="61.4" y="131.6">J9</text>
<text x="67.7" y="131.6">Conn_01x02</text>
<text x="70.7" y="126.7">RELAY-HLS8L-DC3V-S-C(5P-19X15MM)</text>
<text x="133.7" y="126.5">S8050</text>
<text x="195.1" y="127.7">GND</text>
<text x="220.2" y="126.6">STEP</text>
<text x="220.2" y="129.2">DIR</text>
<text x="232.2" y="129.2">B1</text>
<text x="232.2" y="131.7">B2</text>
<text x="261.6" y="127.8">DB9_Female</text>
<text x="45.8" y="138">R9</text>
<text x="126" y="132.9">R10</text>
<text x="126.3" y="135.4">47k</text>
<text x="134.1" y="135.3">GND</text>
<text x="140.3" y="134.2">J10</text>
<text x="147.7" y="134.2">Conn_01x02</text>
<text x="183.5" y="137.1">Conn_01x03</text>
<text x="187.8" y="134.8">J2</text>
<text x="195.6" y="133.4">+3.3V</text>
<text x="220.2" y="134.2">M0</text>
<text x="220.2" y="136.8">M1</text>
<text x="46.3" y="140.5">47k</text>
<text x="54.1" y="140.4">GND</text>
<text x="61.4" y="140.5">J6</text>
<text x="69.6" y="140.5">Screw_Terminal_01x02</text>
<text x="141.4" y="143">J7</text>
<text x="149.7" y="143">Screw_Terminal_01x02</text>
<text x="195.1" y="140.4">GND</text>
<text x="220.2" y="139.3">M2</text>
<text x="228" y="140.7" transform="rotate(-90 228 140.7)">GND</text>
<text x="230.5" y="140.7" transform="rotate(-90 230.5 140.7)">GND</text>
<text x="247.1" y="141.2">GND</text>
<text x="24.3" y="148.5">U3</text>
<text x="183.5" y="149.8">Conn_01x03</text>
<text x="187.3" y="147.5">J12</text>
<text x="195.6" y="146.1">+3.3V</text>
<text x="228" y="148.8">GND</text>
<text x="17.8" y="150.8">XC6206P302MR-G</text>
<text x="20.6" y="154.6">VI</text>
<text x="27.7" y="154.6">VO</text>
<text x="97.8" y="153.3">XC6206P302MR-G</text>
<text x="104.3" y="151">U4</text>
<text x="195.1" y="153.1">GND</text>
<text x="15.1" y="158.9">+3.3V</text>
<text x="26" y="158.7" transform="rotate(-90 26 158.7)">GND</text>
<text x="29.8" y="158.8" transform="rotate(-90 29.8 158.8)">C3</text>
<text x="31.4" y="161">1uF</text>
<text x="42.6" y="158.6" transform="rotate(-90 42.6 158.6)">470</text>
<text x="45.1" y="158.8" transform="rotate(-90 45.1 158.8)">R7</text>
<text x="89.3" y="156.6">+3.3V</text>
<text x="100.6" y="157.1">VI</text>
<text x="106" y="161.3" transform="rotate(-90 106 161.3)">GND</text>
<text x="107.7" y="157.1">VO</text>
<text x="109.9" y="161.4" transform="rotate(-90 109.9 161.4)">C4</text>
<text x="122.6" y="161.1" transform="rotate(-90 122.6 161.1)">470</text>
<text x="125.1" y="161.3" transform="rotate(-90 125.1 161.3)">R8</text>
<text x="195.6" y="158.8">+3.3V</text>
<text x="23.6" y="166.6">GND</text>
<text x="36.9" y="167.2">LED</text>
<text x="37" y="164.6">D3</text>
<text x="49.2" y="162.3">D7</text>
<text x="50.7" y="164.6">1N4148W-7-F</text>
<text x="80.1" y="162.3">K3</text>
<text x="111.5" y="163.5">1uF</text>
<text x="117" y="167.2">D4</text>
<text x="129.2" y="164.9">D8</text>
<text x="130.7" y="167.2">1N4148W-7-F</text>
<text x="160.1" y="164.9">K4</text>
<text x="72" y="173.7">RELAY-HLS8L-DC3V-S-C(5P-19X15MM)</text>
<text x="103.6" y="169.2">GND</text>
<text x="116.9" y="169.7">LED</text>
<text x="39.3" y="179.9">4.7k</text>
<text x="39.5" y="177.3">R3</text>
<text x="54.5" y="178.8">Q3</text>
<text x="119.5" y="179.9">R4</text>
<text x="152" y="176.2">RELAY-HLS8L-DC3V-S-C(5P-19X15MM)</text>
<text x="54.9" y="181.1">S8050</text>
<text x="119.4" y="182.4">4.7k</text>
<text x="134.5" y="181.4">Q4</text>
<text x="134.9" y="183.7">S8050</text>
<text x="46" y="187.5">R11</text>
<text x="47.5" y="190">47k</text>
<text x="55.4" y="189.9">GND</text>
<text x="126" y="190">R12</text>
<text x="127.5" y="192.6">47k</text>
<text x="135.4" y="192.5">GND</text>
</g>
<text font-size="1.8" fill="#0000c2" x="119.4" y="22.9">Mounting Holes</text>
<g font-size="1.8">
<text x="33.1" y="25.4">SDA</text>
<text x="33.3" y="27.9">SCL</text>
<text x="17.8" y="35.6">GPIO17</text>
<text x="31.7" y="30.5">1-wire</text>
<text x="68.6" y="33">UART_RX</text>
<text x="68.6" y="30.5">UART_TX</text>
<text x="80" y="35.6">GPIO18</text>
<text x="17.8" y="40.6">GPIO22</text>
<text x="17.8" y="38.1">GPIO27</text>
<text x="80" y="40.6">GPIO23</text>
<text x="80" y="43.2">GPIO24</text>
<text x="80" y="48.3">GPIO25</text>
<text x="17.8" y="58.4">GPIO5</text>
<text x="17.8" y="63.5">GPIO13(PWM1)</text>
<text x="17.8" y="61">GPIO6</text>
<text x="73.5" y="61">GPIO12(PWM0)</text>
<text x="17.8" y="68.6">GPIO26</text>
<text x="17.8" y="66">GPIO19</text>
<text x="80" y="66">GPIO16</text>
<text x="38" y="74.9">rpi_gnd</text>
<text x="62.2" y="74.9">rpi_gnd</text>
<text x="102.7" y="124.5">GPIO13(PWM1)</text>
<text x="30.1" y="129.5">GPIO5</text>
<text x="31.4" y="179.1">GPIO6</text>
<text x="110.4" y="181.6">GPIO19</text>
</g>
<g font-size="1.4" fill="#840000">
<text x="133" y="101.6">2</text>
<text x="143.3" y="99.7" transform="rotate(-90 143.3 99.7)">4</text>
<text x="53" y="106.7">2</text>
<text x="63.2" y="104.8" transform="rotate(-90 63.2 104.8)">4</text>
<text x="154.6" y="107.9">1</text>
<text x="74.5" y="113">1</text>
<text x="53" y="119.4">3</text>
<text x="133" y="114.3">3</text>
<text x="143.3" y="117.5" transform="rotate(-90 143.3 117.5)">5</text>
<text x="63.2" y="122.5" transform="rotate(-90 63.2 122.5)">5</text>
<text x="64.5" y="154.3" transform="rotate(-90 64.5 154.3)">4</text>
<text x="54.2" y="156.2">2</text>
<text x="134.2" y="158.7">2</text>
<text x="144.5" y="156.8" transform="rotate(-90 144.5 156.8)">4</text>
<text x="75.8" y="162.6">1</text>
<text x="155.8" y="165.1">1</text>
<text x="54.2" y="168.9">3</text>
<text x="64.5" y="172.1" transform="rotate(-90 64.5 172.1)">5</text>
<text x="134.2" y="171.4">3</text>
<text x="144.5" y="174.6" transform="rotate(-90 144.5 174.6)">5</text>
</g>
<g font-size="1.4" fill="#008484">
<text x="56.9" y="107.4">V+</text>
<text x="136.9" y="102.4">V+</text>
<text x="144" y="105" transform="rotate(-90 144 105)">NO</text>
<text x="64" y="110.1" transform="rotate(-90 64 110.1)">NO</text>
<text x="68.1" y="113.8">COM</text>
<text x="144" y="113.5" transform="rotate(-90 144 113.5)">NC</text>
<text x="148.1" y="108.7">COM</text>
<text x="64" y="118.6" transform="rotate(-90 64 118.6)">NC</text>
<text x="58.2" y="157">V+</text>
<text x="65.3" y="159.6" transform="rotate(-90 65.3 159.6)">NO</text>
<text x="138.2" y="159.5">V+</text>
<text x="69.3" y="163.3">COM</text>
<text x="145.3" y="162.1" transform="rotate(-90 145.3 162.1)">NO</text>
<text x="149.4" y="165.9">COM</text>
<text x="65.3" y="168.1" transform="rotate(-90 65.3 168.1)">NC</text>
<text x="145.3" y="170.7" transform="rotate(-90 145.3 170.7)">NC</text>
</g>
</svg>
